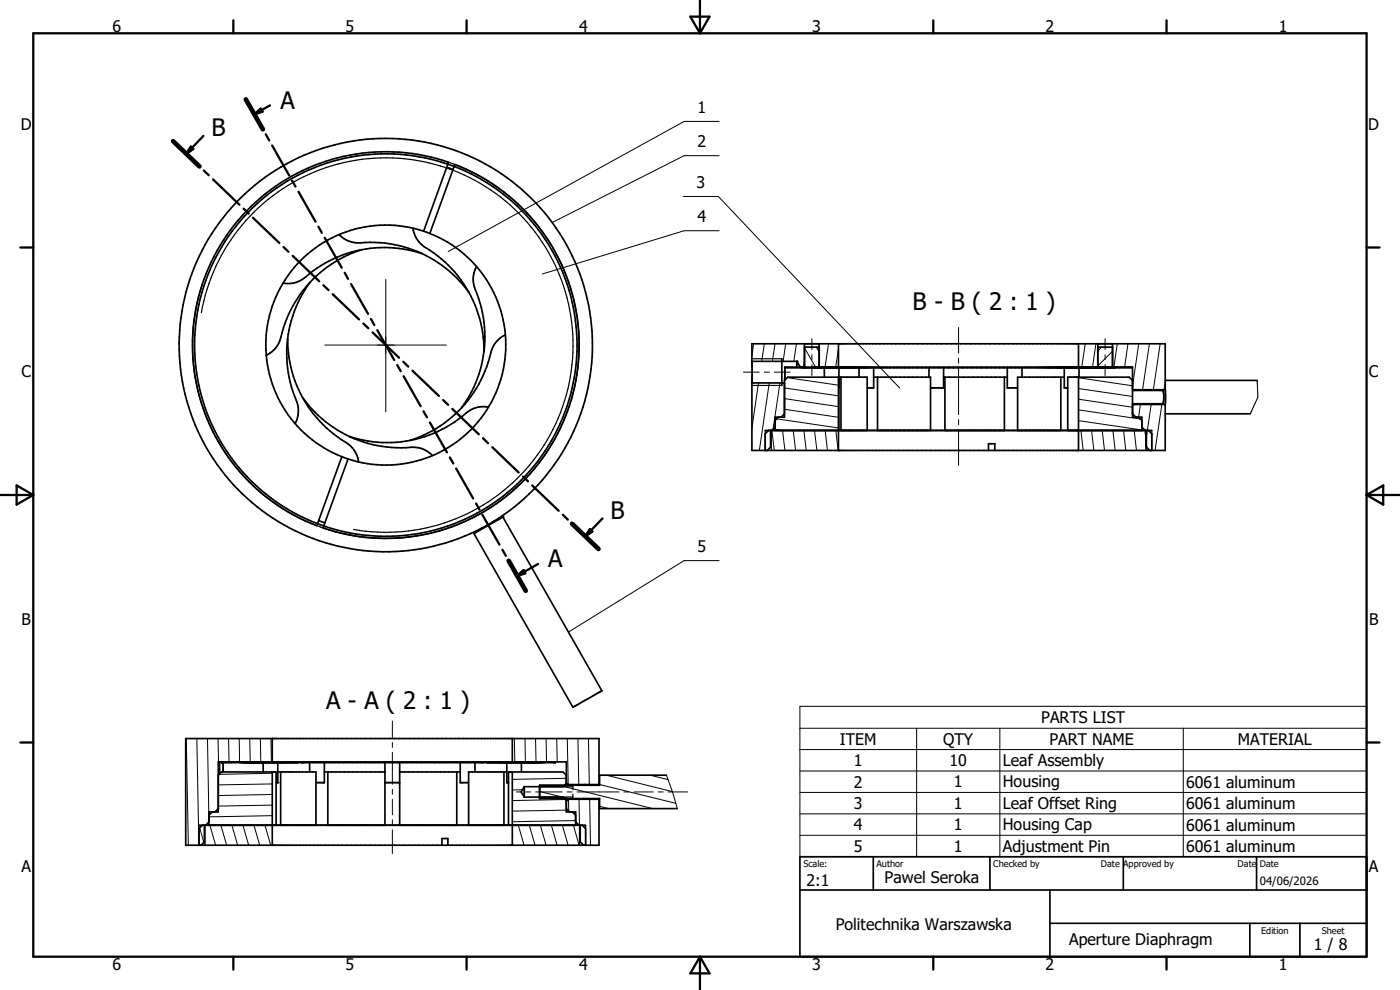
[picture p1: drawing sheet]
<svg xmlns="http://www.w3.org/2000/svg" width="297mm" height="210mm" viewBox="0 0 297 210" stroke-linecap="round" stroke-linejoin="round" font-family="sans-serif">
<g fill="none" stroke="#000" stroke-width=".21">
<path d="M152.6 33h-7.5l-28 14.2M152.6 25.8h-7.5l-50 27.6M81.8 59.3v28.1M145 41.7h7.4l38.5 40.6M152.6 48.9h-7.5l-30 9.2M68.9 73.2h25.8M157.7 78.9h3.4M159.9 72.9l-.4 2.6M162.2 72.9l-.6 3.8M162.2 78.9h1M164.3 78.9h3.3M164.4 72.9l-.5 3.8"/>
<path d="M166.7 72.9l-.6 3.8M167.8 77.9l-1.2 .1M169 72.9l-.6 3.8M170.7 76.7l-.2 1.3M170.7 73.8l2.4 4.2M172.2 71.9v2.3M172.2 75.2v1.1M172.2 77.3v2.4M172.8 77.9l-.1 .1M173.2 73.6l.6 1.1M173.5 77.9v.1M175.8 72.9l-.8 5.1"/>
<path d="M175.8 77.9v.1M176.5 77.9l-1.3 .1M177.9 73.9l-.6 4.1M178 77.9l.1 .1M179.6 77.9v.1M180.3 77.9v.1M182.6 77.9v.1M182.7 77.9l.9 .1M203.4 69.5v5.4M203.4 76v1M203.4 78.1v9.8M225 77.9l-.1 .1"/>
<path d="M225.4 77.9l-.1 .1M226.3 77.9l-1.2 .1M227.2 77.9v.1M227.8 77.9v.1M228.8 77.9l.9 .1M230.2 72.9l-.7 5.1M230.3 77.9l-.1 .1M232.5 72.9l-.7 5.1M232.7 77.9v.1M233.7 73.6l-.8 .9M234 77.9v.1M234.4 71.9v2.3"/>
<path d="M234.4 75.2v1.1M234.4 77.3v2.4M235.2 77.9l-.1 .1M236 77.7l-.3 .3M236 74.5l-3.1 3.1M237 72.9l-.7 5M237.6 77.9v.1M239.3 72.9l-.7 5M240.1 77.9l-.1 .1M241.6 72.9l-1.3 9M243.8 72.9l-1.4 9.8M246.1 72.9l-1.4 9.8"/>
<path d="M160.9 81.2l-1.4 9.7M163.2 81.2l-2.1 14.4M163.5 94.7v.2M163.8 91.3l.5 4.3M164.4 91.1l1.7 .2M164.8 88.9l13.1 1.9M165.5 81.2l-1.5 9.8M166 91.3l.5 4.3M166.4 86.8l11.5 1.7M166.4 84.6l11.5 1.7M166.4 82.3l11.5 1.7M167 80.1l10.9 1.6"/>
<path d="M168.3 91.3l.5 4.3M170.5 91.3l.5 4.3M172.8 91.3l.5 4.3M175.1 91.3l.4 4.3M177.3 91.3l.5 4.3M203.4 89v1.1M203.4 91.1v7.6M228.8 89.2l13.4 2M228.8 86.9l13.1 2M228.8 84.7l11.5 1.7M228.8 82.4l11.5 1.7M228.8 80.1l11.5 1.7"/>
<path d="M229.3 91.3l.5 4.3M231.6 91.3l.5 4.3M233.8 91.3l.5 4.3M236.1 91.3l.5 4.3M238.4 91.3l.4 4.3M240.6 91.3l.5 4.3M241.9 85.8l-.3 2.7M242.9 91.3l.5 4.3M244.2 85.8l-1 6.8M246.5 85.8l-1.5 9.8M247.2 81.1l-.3 1.6M265.3 87.8h.1"/>
<path d="M266.7 80.7l.1 1.5a4.8 4.8 0 0 1-.5 3.4l-1 2.2M152.6 118.9h-7.5l-24.5 15.2M39.5 156.7l.5 22.6M41.8 156.7l.4 22.6M44 156.7l.3 17.3M46.3 156.7l.1 4.9M48.5 156.7l.1 4.9M50.7 156.7l.2 5.1M53 156.7l.1 5.1M55.2 156.7l.1 5.1M57.5 156.7l.1 5.1M83.2 153v3.4"/>
<path d="M83.2 157.5v1.1M83.2 159.6v6.8M109.1 156.7l.1 5.1M111.4 156.7l.1 5.1M113.6 156.7l.1 5.1M115.9 156.7l.1 4.9M118.1 156.7l.1 4.9M120.3 156.7l.3 9.7M122.6 156.7l.2 9.7M124.8 156.7l.2 9.7M169.7 149.8h120.2v31.9h-120.2zM169.7 154.5h120.2"/>
<path d="M169.7 159h120.2M194.5 154.5v27.2M212.1 154.5v27.2M251 154.5v27.2M42.4 175.6l1 3.7M44.5 175.1l1.2 4.2M46.9 175.1l1.2 4.2M49.2 175.1l1.2 4.2M51.5 175.1l1.3 4.2M51.9 161.6l.5 .2M52.2 161.6l-.5 .2M53.9 175.1l1.2 4.2"/>
<path d="M54.7 161.6v.2M56.2 175.1l1.2 4.2M57 161.6v.2M57.8 173l-13.5 .3M57.8 170.8l-11.5 .2M57.8 168.5l-11.5 .3M57.8 166.3l-11.5 .2M57.8 164l-11.3 .3M59.4 161.6v.2M59.8 161.6v.2M61.2 161.6l.6 .2M61.7 161.6v.2"/>
<path d="M63.2 161.7l-3.5 .1M64 161.6v.1M83.2 167.4v1.1M83.2 169.6v3.3M83.2 173.9v1.1M83.2 176v5.1M104.7 161.6l-.1 .2M104.7 161.6v.2M106.9 161.8l.1-.2v.2M108.7 178.7l.1 .6M109 161.6l-.5 .2M109.3 161.6l-.1 .2"/>
<path d="M109.6 168h.9M110 175.1l1.2 4.2M110.8 167.5l-2.1 .1M111.5 168h1.1M111.6 161.6v.2M111.8 161.6l-7.5 .2M112.3 175.1l1.2 4.2M113.6 168h5.7M113.9 161.6v.2M114.5 167.9l6.1 1.5M114.6 175.1l1.3 4.2M117 175.1l1.2 4.2"/>
<path d="M117.1 161.6l-.5 .2M118.5 166.6l20 4.9M119.3 175.1l1.2 4.2M119.9 169.6l-11.2 .2M120.1 171.9l-11.4 .2M120.1 165.1l-11.4 .2M120.3 168h1.1M120.6 169.6l.1 2.4M121.6 175.1l1.3 4.2M122.1 174.1l-13.4 .2M122.4 168h8.9M122.8 169.6l.1 5.5"/>
<path d="M124.2 175.7v.3M125.1 169.6l.2 9.7M127.2 171.1l2 .4M127.2 166.4l16.2 4M128.6 164.4l14.1 3.5M132.4 168h1M134.5 168h4.1M138 164.4l3.7 1M139.7 168h1M141.4 164.4l1.3 3.6 1 3.5M141.8 168h4.1M169.7 163.6h120.2"/>
<path d="M169.7 168.1h120.2M169.7 172.7h120.2M169.7 177.2h120.2"/>
</g>
<g fill="none" stroke="#000" stroke-width=".36">
<path d="M94.8 35.5l1.3 .5M65.8 59.8a25.9 25.9 0 0 0-2.7 26 5.8 5.8 0 0 1-.5 4.1M71.9 49.8a6.1 6.1 0 0 0 5.7 1.6 25.5 25.5 0 0 1 21.9 10.7M76.7 53a25.8 25.8 0 0 0-17.4 19.4 5.9 5.9 0 0 1-2.8 3M87.6 48.4a6.1 6.1 0 0 0 3.6 4.7 25.5 25.5 0 0 1 11.5 21.5M89.6 53.8a25.8 25.8 0 0 0-25.5 5.5 5.4 5.4 0 0 1-4.1 .7M89.9 49l5.2-14.6a41 41 0 0 0-51.8 24.8 41 41 0 0 0 23.9 52.3l5.3-14.6M89.9 49l1.3 .5M89.9 49a25.4 25.4 0 0 0-33.4 26.3M91.2 49.5l5.3-14.6a41 41 0 0 1 23.9 52.3 41 41 0 0 1-51.9 24.8l5.3-14.6M91.2 49.5a25.4 25.4 0 0 1 14.6 32.4 25.4 25.4 0 0 1-32 15.5M101.1 56.5a5.9 5.9 0 0 0 .1 5.9 25.5 25.5 0 0 1-3.3 24.2"/>
<path d="M56.5 75.3a25.3 25.3 0 0 0 16 21.6M61 71.8a25.8 25.8 0 0 0 13.1 22.6 5.5 5.5 0 0 1 2 3.6M107.2 71a6.1 6.1 0 0 0-3.3 4.9 25.5 25.5 0 0 1-17 17.6M159.5 76.7h9.5M165.9 76.1v5.7M166.6 77.9v.1h73.5v-.1M169 76.7l.8 1.2M169 76.7v1.2M170.1 77.9v.1M170.7 72.9v5M170.7 73.6h3.1M170.8 77.9v.1"/>
<path d="M172.4 77.9v.1M172.7 77.9v.1M173.6 77.9v.1M173.8 72.9v5M174.9 78v2M177.9 72.9v5M178 78v4.3M178 77.9l.1 .1M181.6 77.9v.1M182.3 78v2M183.8 77.9v.1M184.1 77.9v.1"/>
<path d="M185.3 78v4.3h-1.3M197.1 78v2M200.2 78v4.3h-2.8M213.7 78v4.3h2.2M216.8 78v2M222.6 77.9v.1M222.9 77.9v.1M224.2 77.9v.1M225 77.9v.1M225.8 78v4.3h.7M228.7 77.9v.1M228.8 72.9v5"/>
<path d="M228.9 78v2M232.9 72.9v5M232.9 73.6h3.1M233.1 77.9v.1M234 77.9v.1M234.3 77.9v.1M235.6 77.9v.1M235.9 77.9v.1M236 72.9v5M236.6 77.9v.1M64.2 84.3a25.8 25.8 0 0 0 23.9 10.6 5.5 5.5 0 0 1 3.6 1.7M72.5 96.9l1.3 .5"/>
<path d="M103.6 86.4a6 6 0 0 0-5.5 1.9 25.5 25.5 0 0 1-24 4.3M159.5 81.2h6.9M162.3 91.3h82.1M163 91.3l-.7 .7v3.6M163.5 91.3v3.5l-.7 .8M164.4 91.3v-2.8h2v-7.8l.7-.7h16.9v11.3M164.4 90.6l-.6 .7M165.2 88.5l-.8 .7M166.4 87.8l-.7 .7M166.5 80.7v-2.8h73.8v10.6h1.9v2.8M177.9 80v15.6M178 80v11.3"/>
<path d="M178.4 80v11.3M185.3 80h12.1v11.3M186.2 80v11.3M200.2 80h13.5M200.5 80v11.3M209.7 95.6v-1.5h1.4v1.5M213.1 80v11.3M225 80v11.3M225.8 80h-9.9v11.3M228.8 80v15.6M240.3 82.7h6.9v-9.8h-87.7v22.7h87.7v-9.8h-6.9M240.3 87.8l.7 .7"/>
<path d="M240.3 80.7l-.7-.7h-13.1v11.3M240.3 82.8h6.4l.2 1-.2 1.8M240.5 85.7l.3 .1M240.8 82.7l-.3 .1M241.5 88.5l.7 .7M242.2 90.6l.8 .7M243.2 91.3v3.5l.7 .8M243.6 91.3l.8 .7v3.6M246.1 82.7v.1M246.1 85.7v.1M246.7 85.6l-6.4 .1M246.7 85.6h.1"/>
<path d="M247.2 82.4v3.7M247.2 80.7h19.5M247.2 87.8h18.1M67.6 110.4l1.3 .5M100.5 113.2h.1M100.5 113.2l21 36.8M100.6 113.2l6.1-3.5 21 36.8M102.3 112l.1 .1M104.8 110.6l.1 .1M57.8 156.7v4.9M108.7 156.7v4.9M121.6 150h-.1"/>
<path d="M127.7 146.5h.1M127.7 146.5l-6.1 3.5M42.2 175.1h82M42.9 175.1l-.7 .7v3.5M43.4 175.1v3.5l-.8 .7M44.3 174.4l-.7 .7M45 172.2l-.7 .7M46.3 171.5l-.7 .7M46.3 164.4l.7-.6h11.6v11.3M46.6 161.6v2.6M46.9 161.6v.2h70.9v-.2M47.3 161.8v2"/>
<path d="M49.1 161.6v.2M50.9 161.6v.2M51.6 161.6v.2M51.8 161.6v.2M52.7 161.6v.2M54.3 161.6v.2M55.8 161.8v2M57.8 163.8v15.5M58.9 163.8h8.1v11.3M58.9 161.8v4.2h-.3M59.5 163.8v11.3M60.6 161.6v.2"/>
<path d="M63 161.6v.2M63.2 161.6v.2M64 161.6v.2M65.7 161.8v2M68.8 163.8h12.9M68.8 161.8v4.2h-1.8M69.5 163.8v11.3M81.7 161.8v13.3M81.7 166h3.1M84.8 163.8h12.8M84.8 161.8v13.3M93.8 179.3v-1.4h1.2v1.4"/>
<path d="M96.9 163.8v11.3M97.6 161.8v4.2h1.8M100.8 161.8v2M102.4 161.6v.2M103.2 161.6v.2M103.5 161.6v.2M105.8 161.6v.2M106.9 163.8v11.3M107.5 163.8h-8.1v11.3M107.5 161.8v4.2M107.5 166h.4M108.7 163.8v15.5"/>
<path d="M110.6 161.8v2M111.2 169.1h8.2l.7 .7M111.2 166.9l-.6 1.1 .6 1.1M111.2 166.9v2.2M112.2 161.6v.2M113.7 161.6v.2M114.6 161.6v.2M114.9 161.6v.2M115.5 161.6v.2M117.4 161.6v.2M120.1 166.4h7v-9.7h-87.7v22.6h87.7v-9.7h-7M120.1 166.6v-5h-73.8v10.6h-2v2.9"/>
<path d="M120.1 169.4v2.8h2v2.9M120.1 169.7h.1M120.1 171.5l.8 .7M120.1 166.2l-.7 .7h-8.2M120.1 164.4l-.7-.6h-11.5v11.3M120.1 166.3h.1M121.4 172.2l.7 .7M122.1 174.4l.7 .7M123.1 175.1v3.5l.7 .7M123.5 175.1l.7 .7v3.5M123.9 169.4l.2 .2M124.1 166.4l-.2 .2"/>
<path d="M141.4 164.4h-14.2v2.2h-12.7v2.8h12.7v2.1h16.5M169.7 181.7h120.2v21.3h-120.2zM169.7 188.8h120.2M185.3 181.7v7.1M210 181.7v7.1M222.7 195.9h67.2M222.7 188.8v14.2M238.3 181.7v7.1M265.2 195.9v7.1M266.6 181.7v7.1M275.8 195.9v7.1"/>
<circle cx="81.8" cy="73.2" r="43.8"/>
<circle cx="81.9" cy="73.2" r="40.6"/>
</g>
<g fill="none" stroke="#000" stroke-width=".25">
<path d="M94.9 34.3a41 41 0 0 1 25.8 51.9 41 41 0 0 1-51.9 25.9 41 41 0 0 1-25.8-51.9M42.7 66.3a39.7 39.7 0 0 1 46-32.2 39.7 39.7 0 0 1 32.3 45.9 39.7 39.7 0 0 1-46 32.3M159.5 76.1h6.4M159.5 81.8h6.4M162.3 91.3v4.3M163.6 91.3v4.3M243.1 91.3v4.3M244.4 91.3v4.3M42.2 175.1v4.2M43.5 175.1v4.2M114.5 166.6h5.2M114.5 169.4h5.2"/>
<path d="M114.5 166.9h7M114.5 169.1h7M121.5 166.6v.9M121.5 168.5v.9M122.9 175.1v4.2M124.2 175.1v4.2"/>
</g>
<g fill="#000">
<circle cx="169" cy="76.7" r=".18"/>
<circle cx="159.5" cy="81.2" r=".18"/>
<circle cx="106.7" cy="109.7" r=".18"/>
<circle cx="46.9" cy="161.8" r=".18"/>
<circle cx="58.9" cy="166" r=".18"/>
<circle cx="120.1" cy="166.2" r=".18"/>
<circle cx="120.1" cy="169.8" r=".18"/>
</g>
<g fill="none" stroke="#000" stroke-width=".48">
<path d="M7.1 7.1h282.8v195.9h-282.8zM49.5 4.3v2.8M99 4.3v2.8M146.5 3.5h4l-2 3.6zM148.5 0v7.1M198 4.3v2.8M247.5 4.3v2.8M36.7 29.9l5.6 5.4M40.5 31.1l.5 .5-1.5 1zM43.2 28.8l-3.7 3.8M43.2 36.2l1.1 1M45.2 38l5.6 5.4"/>
<path d="M52.1 21.1l3.7 6.3M54 24.3l1.3-1.2 .4 .6zM56.4 28.5l.7 1.3M57.3 22.4l-3.3 1.9M57.7 30.9l3.6 6.3M62 38.3l.7 1.3M4.3 52.5h2.8M51.7 44.3l1.1 1M53.6 46.2l5.7 5.3M60.1 52.4l1.1 1M62.1 54.3l5.6 5.4M63.3 40.7l3.6 6.3"/>
<path d="M67.5 48.1l.8 1.3M68.9 50.4l3.6 6.4M73.1 57.9l.7 1.3M289.9 52.5h2.8M68.6 60.5l1.1 1M70.6 62.4l5.6 5.4M74.5 60.3l3.6 6.3M77.1 68.6l1.1 1M78.7 67.7l.7 1.3M79 70.5l5.7 5.4M80 70l3.6 6.4M84.3 77.4l.7 1.3"/>
<path d="M85.6 76.7l1 1.1M85.6 79.8l3.6 6.4M87.5 78.6l5.6 5.4M89.8 87.3l.8 1.2M91.2 89.6l3.6 6.4M94 84.9l1.1 1M95.4 97l.8 1.3M96 86.7l5.6 5.4M96.8 99.4l3.6 6.3M102.5 93l1 1M104.4 94.9l5.6 5.3M0 105h7.1"/>
<path d="M3.5 103l3.6 2-3.6 2zM101 106.8l.7 1.3M102.3 109.2l3.7 6.3M106.6 116.6l.7 1.3M107.9 119l3.6 6.3M111 101.1l1 1M112.9 103l5.6 5.4M114.1 119.6l-4.4 2.6M119.4 109.2l1.1 1M121.4 111.1l5.6 5.4M125.1 112.3l.6 .5-1.5 1zM127.8 110l-3.6 3.8"/>
<path d="M289.9 105h7.1M289.9 105l3.6-2v4zM109.7 122.2l1.4-1.2 .3 .6zM4.3 157.5h2.8M289.9 157.5h2.8M49.5 203v2.7M99 203v2.7M148.5 203v7M148.5 203l2 3.5h-4zM198 203v2.7M247.5 203v2.7"/>
</g>
<path d="M36.7 29.9l5.6 5.4M52.1 21.1l3.7 6.3M107.9 119l3.6 6.3M121.4 111.1l5.6 5.4" fill="none" stroke="#000" stroke-width=".99"/>
<path d="M40.5 31.1l.5 .5-1.5 1zM54 24.3l1.3-1.2 .4 .6zM125.1 112.3l.6 .5-1.5 1zM109.7 122.2l1.4-1.2 .3 .6z" fill="#000" stroke="#000" stroke-width=".48"/>
<g font-size="5.1">
<text x="59.5" y="23">A</text>
<text x="44.9" y="28.9">B</text>
<text x="193.6" y="65.7">B - B ( 2 : 1 )</text>
<text x="129.5" y="110">B</text>
<text x="116.3" y="120.3">A</text>
<text x="69.2" y="150.3">A - A ( 2 : 1 )</text>
</g>
<g font-size="3.4">
<text x="23.8" y="6.8">6</text>
<text x="73.3" y="6.8">5</text>
<text x="122.9" y="6.8">4</text>
<text x="172.3" y="6.8">3</text>
<text x="221.8" y="6.8">2</text>
<text x="271.3" y="6.8">1</text>
<text x="148" y="23.9">1</text>
<text x="4.4" y="27.5">D</text>
<text x="290.3" y="27.5">D</text>
<text x="148" y="31.2">2</text>
<text x="147.7" y="39.8">3</text>
<text x="148" y="47.1">4</text>
<text x="4.5" y="80">C</text>
<text x="290.4" y="80">C</text>
<text x="148" y="117">5</text>
<text x="4.5" y="132.5">B</text>
<text x="290.4" y="132.5">B</text>
<text x="220.9" y="153.4">PARTS LIST</text>
<text x="178.2" y="158">ITEM</text>
<text x="200.1" y="158">QTY</text>
<text x="222.6" y="158">PART NAME</text>
<text x="262.6" y="158">MATERIAL</text>
<text x="181.1" y="162.5">1</text>
<text x="181.1" y="167.1">2</text>
<text x="201.4" y="162.6">10</text>
<text x="202.4" y="167">1</text>
<text x="212.8" y="162.6">Leaf Assembly</text>
<text x="212.8" y="167">Housing</text>
<text x="251.6" y="167.1">6061 aluminum</text>
<text x="181.1" y="171.6">3</text>
<text x="202.4" y="171.6">1</text>
<text x="212.8" y="171.7">Leaf Offset Ring</text>
<text x="251.6" y="171.7">6061 aluminum</text>
<text x="181.1" y="176.1">4</text>
<text x="202.4" y="176.1">1</text>
<text x="212.8" y="176.1">Housing Cap</text>
<text x="251.6" y="176.2">6061 aluminum</text>
<text x="4.5" y="185">A</text>
<text x="181.1" y="180.7">5</text>
<text x="202.4" y="180.7">1</text>
<text x="212.8" y="180.7">Adjustment Pin</text>
<text x="251.6" y="180.7">6061 aluminum</text>
<text x="290.4" y="185">A</text>
<text x="171.1" y="187.9">2:1</text>
<text x="187.7" y="187.4">Pawel Seroka</text>
<text x="177.3" y="197.2">Politechnika Warszawska</text>
<text x="226.8" y="200.5">Aperture Diaphragm</text>
<text x="278.7" y="201.5">1 / 8</text>
<text x="23.8" y="205.7">6</text>
<text x="73.3" y="205.7">5</text>
<text x="122.9" y="205.7">4</text>
<text x="172.3" y="205.7">3</text>
<text x="221.8" y="205.7">2</text>
<text x="271.3" y="205.7">1</text>
</g>
<text font-size="2.4" x="267.3" y="187.7">04/06/2026</text>
<g font-size="1.9">
<text x="170.4" y="183.9">Scale:</text>
<text x="186" y="183.9">Author</text>
<text x="210.7" y="183.9">Checked by</text>
<text x="233.6" y="183.9">Date Approved by</text>
<text x="262.6" y="183.9">Date</text>
<text x="267.3" y="183.9">Date</text>
<text x="267.5" y="198">Edition</text>
<text x="280.4" y="198">Sheet</text>
</g>
</svg>
